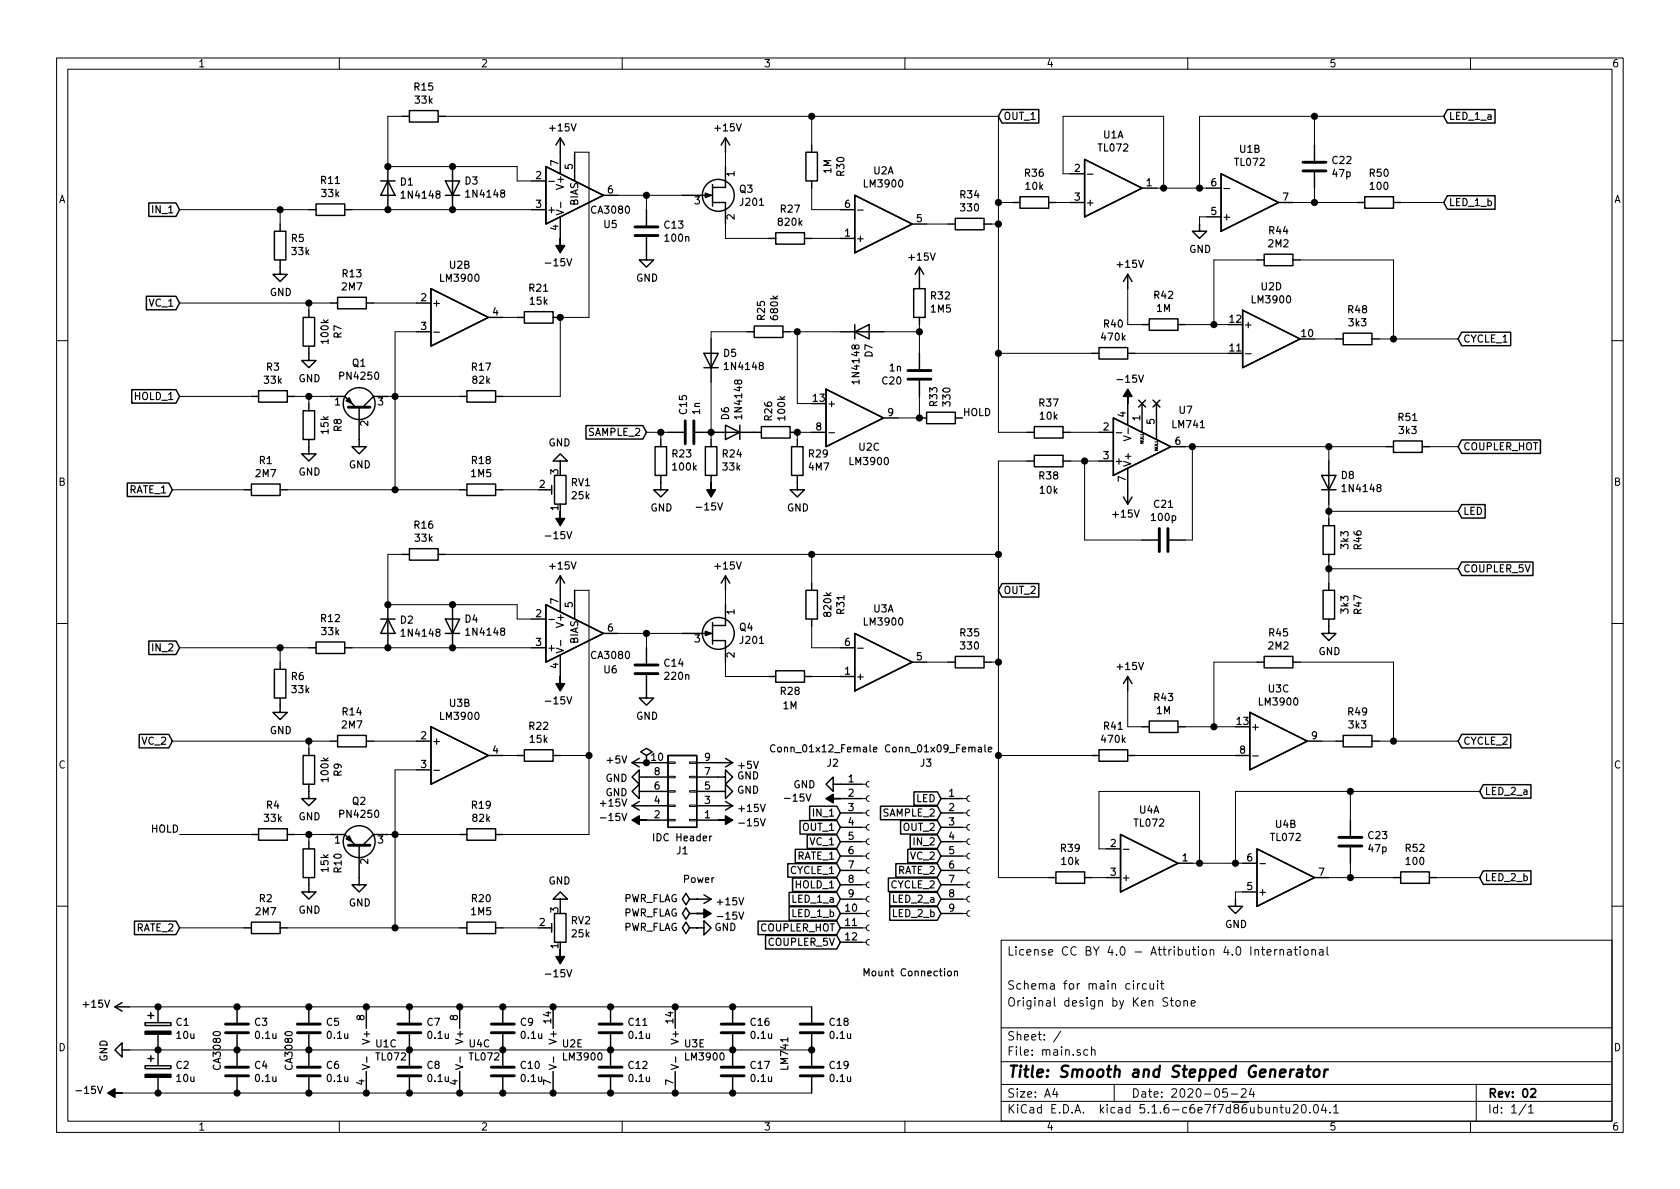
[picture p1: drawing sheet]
<svg xmlns="http://www.w3.org/2000/svg" width="297mm" height="210mm" viewBox="0 0 297 210" stroke-linecap="round" stroke-linejoin="round" font-family="sans-serif">
<g fill="none" stroke="#000" stroke-width=".18">
<path d="M10 10.3h277v189.9h-277zM12 12.2h273v186.1h-273zM60 10.3v1.9M110 10.3v1.9M160 10.3v1.9M210 10.3v1.9M260 10.3v1.9M31.7 37.1h22.9M49.5 37.1v2.5M62.2 37.1h31.8M71.1 20.6h-2.5v8.9h22.8v2.5h2.6M78.7 20.6h97.8v55.8h5.1"/>
<path d="M101.6 26.9h2.5v29.2h-5v14h-10.2M109.2 34.5h11.4M114.3 34.5v2.6M128.3 26.9v2.6M128.3 39.6v2.6h7.6M143.5 33.3v3.8h5.1M143.5 20.6v5M163.8 39.6h3.8M175.3 39.6h1.2M176.5 35.8h2.6M186.7 35.8h2.5M189.2 30.7h-1.2v-10.1h17.7v12.7"/>
<path d="M204.5 33.3h8.9M213.4 38.3h-1.3v1.3M228.6 35.8h11.4M232.4 20.6v5M232.4 33.3v2.5M247.6 35.8h7.7M255.3 20.6h-43.2v12.7M31.7 53.6h26.7M54.6 53.6v1.3M66 53.6h7.7M73.7 58.7h-3.9v27.9M88.9 56.1h2.5"/>
<path d="M132.1 58.7h-6.4v1.2M139.7 58.7h8.9M141 58.7v12.7h2.5M143.5 42.2h5.1M156.2 58.7h6.4M162.6 57.4v5.1M199.4 51v6.4h2.5M209.5 57.4h7.7M222.2 46h-7.6v11.4M229.9 46h16.5v13.9M232.4 59.9h3.8M243.8 59.9h14"/>
<path d="M10 60.2h2M31.7 70.1h12.7M52.1 70.1h6.3M54.6 70.1v1.3M68.6 70.1h12.7M114.3 76.4h3.8M116.8 76.4v1.3M125.7 67.6v10.1M143.5 76.4h-2.5v1.3M162.6 70.1v3.8h-3.9M176.5 62.5h16.5M189.2 76.4h5.1"/>
<path d="M200.7 62.5h16.5M209.5 79h35.6M210.8 79v16.5h-1.3M234.9 79v2.5M252.7 79h5.1M285 60.2h2M30.5 86.6h12.7M50.8 86.6h30.5M71.1 98h-2.5v8.9h22.8v2.6h2.6M78.7 98h97.8M88.9 86.6h6.3M143.5 98v5.1"/>
<path d="M181.6 81.5h-5.1v73.7h8.9M189.2 81.5h5.1M191.8 81.5v14h10.1M234.9 90.4h22.9M234.9 89.1v2.6M234.9 99.3v3.8M10 110.3h2M31.7 114.5h22.9M49.5 114.5v2.6M62.2 114.5h31.8M101.6 104.4h2.5v43.2h-15.2M109.2 112h11.4"/>
<path d="M114.3 112v2.5M128.3 104.4v2.5M128.3 117.1v2.5h7.6M143.5 110.7v3.8h5.1M143.5 119.6h5.1M163.8 117.1h3.8M175.3 117.1h1.2M222.2 117.1h-7.6v11.4M229.9 117.1h16.5v14M234.9 100.6h22.9M285 110.3h2M30.5 131.1h27.9"/>
<path d="M54.6 131.1v1.2M66 131.1h7.7M73.7 136.1h-3.9v28M88.9 133.6h2.5M99.1 133.6h5M118.1 134.7h1.3v.3h-1.3zM118.1 137.3h1.3v.2h-1.3zM118.1 139.8h1.3v.3h-1.3zM121.9 134.7h1.3v.3h-1.3zM121.9 137.3h1.3v.2h-1.3zM121.9 139.8h1.3v.3h-1.3zM152.4 138.7h.8"/>
<path d="M153.7 138.2l-.3 .1-.2 .3 .1 .4 .4 .2M176.5 133.6h16.5M199.4 122.2v6.3h2.5M200.7 133.6h17.7M209.5 128.5h8.9M233.7 131.1h2.5M238.8 139.9v5.1M243.8 131.1h14M261.6 139.9h-43.2v12.7M31.7 147.6h12.7M52.1 147.6h6.3M54.6 147.6v1.2"/>
<path d="M68.6 147.6h12.7M118.1 142.4h1.3v.2h-1.3zM118.1 144.9h1.3v.3h-1.3zM121.9 142.4h1.3v.2h-1.3zM121.9 144.9h1.3v.3h-1.3zM152.4 159h.8M152.4 156.5h.8M152.4 153.9h.8M152.4 151.4h.8M152.4 148.8h.8M152.4 146.3h.8M152.4 143.8h.8"/>
<path d="M152.4 141.2h.8M153.7 158.5l-.3 .1-.2 .3 .1 .4 .4 .2M153.7 156l-.3 .1-.2 .3 .1 .4 .4 .2M153.7 153.4l-.3 .1-.2 .3 .1 .4 .4 .2M153.7 150.9l-.3 .1-.2 .3 .1 .4 .4 .2M153.7 148.3l-.3 .1-.2 .4 .1 .3 .4 .2M153.7 145.8l-.3 .1-.2 .3 .1 .4 .4 .2M153.7 143.3l-.3 .1-.2 .3 .1 .4 .4 .2M153.7 140.7l-.3 .1-.2 .3 .1 .4 .4 .2M170.2 159h.7M170.2 156.5h.7M170.2 153.9h.7"/>
<path d="M170.2 151.4h.7M170.2 148.8h.7M170.2 146.3h.7M170.2 143.8h.7M170.2 141.2h.7M171.4 158.5l-.3 .1-.2 .3 .1 .4 .4 .2M171.4 156l-.3 .1-.2 .3 .1 .4 .4 .2M171.4 153.4l-.3 .1-.2 .3 .1 .4 .4 .2M171.4 150.9l-.3 .1-.2 .3 .1 .4 .4 .2M171.4 148.3l-.3 .1-.2 .4 .1 .3 .4 .2M171.4 145.8l-.3 .1-.2 .3 .1 .4 .4 .2M171.4 143.3l-.3 .1-.2 .3 .1 .4 .4 .2"/>
<path d="M171.4 140.7l-.3 .1-.2 .3 .1 .4 .4 .2M193 155.2h2.6M195.6 150.1h-1.3v-10.2h17.8v12.7M210.8 152.6h8.9M219.7 157.7h-1.3v1.3M234.9 155.2h11.5M238.8 152.6v2.6M254 155.2h7.6M10 160.2h2M22.9 178h120.6M31.7 164.1h11.5M50.8 164.1h30.5"/>
<path d="M88.9 164.1h6.3M152.4 161.5h.8M152.4 166.6h.8M152.4 164.1h.8M153.7 166.1l-.3 .1-.2 .3 .1 .4 .4 .2M153.7 163.6l-.3 .1-.2 .3 .1 .4 .4 .2M153.7 161l-.3 .1-.2 .4 .1 .3 .4 .2M170.2 161.5h.7M171.4 161l-.3 .1-.2 .4 .1 .3 .4 .2M177 166.3h108v32h-108zM201.1 173.9v1M201.5 173.9l-.4 .3"/>
<path d="M202.7 174l-.4-.1-.3 .3 .1 .6h.6M203.3 173.9v.8a.37 .37 0 0 0 .7 .1M204 173.9v1M204.7 173.4v.2M204.7 173.9v1M205.2 173.9h.6M205.4 173.4v1.3l.4 .2M206.5 176.5l-.6-.1-.3 .3 .1 .3 .7 .4v.4l-.2 .1-.6-.1M206.9 176.9h.6M207.1 176.4v1.3l.4 .2M208 177.1l.2-.2 .4 .2v.7l-.2 .1-.4-.1zM209.3 177.1l.2-.2 .4 .1 .1 .9"/>
<path d="M209.3 176.9v1M210.6 177.4l.7-.1v-.3l-.5-.1-.2 .2 .1 .7h.6M223 167.9h.6M223.2 167.4v1.3l.4 .2M224 168.4l.7-.1v-.3l-.5-.1-.2 .2 .1 .7h.6M225.4 167.9v1M225.8 167.9l-.4 .3M226.3 168l.2-.1 .4 .1v.9M226.3 167.9v1M227.7 168h.5l.1 .9M228.3 168.3h-.5l-.2 .2 .2 .4 .5-.1M228.8 167.9h.6"/>
<path d="M229 167.4v1.3l.4 .2M229.9 167.4v.2M229.9 167.9v1M230.6 168l.2-.1 .4 .1v.8l-.2 .1-.4-.1zM232 168l.2-.1 .3 .1 .1 .9M232 167.9v1M233.3 168h.6v.9M233.9 168.3h-.4l-.3 .2 .3 .4 .4-.1M234.6 167.4v1.3l.3 .2M285 160.2h2M21.6 193.3h121.9M22.9 185.7h120.6"/>
<path d="M60 198.3v1.9M110 198.3v1.9M160 198.3v1.9M177 194.8h108M177 191.8h108M177 187.8h108M177 181.8h108M186.5 192.5l-.4 1h1M186.8 193v1M187.6 182.3l-1.3 2M192.3 185.7l-.4-.1-.3 .3 .1 .6 .2 .1 .4-.1M193 185.7l.2-.1 .3 .1 .1 .9"/>
<path d="M193 185.1v1.5M197 191.8v3M210 198.3v1.9M217 192.5h-.7l-.1 .7 .2-.1 .5 .1 .1 .2v.5l-.2 .1-.6-.1M217.7 193.5h1.1M219.5 192.7l.2-.2h.3l.3 .2v.3v.2l-.9 .8h.9M221.3 192.5l-.4 1h.9M221.6 193v1M225.2 196l.2-.2 .3 .1 .1 .9M226.3 195.8h.6M226.5 195.3v1.3l.4 .2M227.4 195.8l.1 .9 .3 .1 .2-.1"/>
<path d="M228 195.8v1M228.7 195.5l.2-.2h.3l.3 .5-.9 1h.9M230.2 195.5l.4-.2a.94 .94 0 0 1 0 1.5l-.5-.3v-.6zM231.6 196.7v.1M232.4 195.4l.2-.1a.8 .8 0 0 1 .5 .8 .8 .8 0 0 1-.5 .7 1 1 0 0 1-.2-1.4zM234 195.2l-.3 1.1h.9M234.4 195.8v1M235.2 196.7v.1M235.8 195.8l.4-.5v1.5M235.8 196.8h.9M260 198.3v1.9M261 191.8v6.5"/>
<path d="M269.8 195.2l-1.2 2M270.3 195.8l.4-.5v1.5M270.3 196.8h.8"/>
</g>
<path d="M270.7 192.7l.2-.2h.3l.3 .5-.9 1h.9" fill="none" stroke="#000" stroke-width=".3"/>
<path d="M229.4 189.2h.8l-.1 1.2M230.3 189.6l-.7 .1a.4 .4 0 0 0-.4 .3 .4 .4 0 0 0 .3 .4l.7-.1M231 189.1h.7M231.4 188.4l-.3 1.8 .1 .1 .4 .1M232.4 189.3a.53 .53 0 0 1 .5-.2 .53 .53 0 0 1 .4 .4l-.1 .6a.54 .54 0 0 1-.5 .4 .54 .54 0 0 1-.5-.4zM234.2 189.1l-.1 1.3M234.8 189.1a.54 .54 0 0 0-.6 .4" fill="none" stroke="#000" stroke-width=".41"/>
<g fill="none" stroke="#000" stroke-width=".25">
<path d="M72.4 19.6h5.1v2h-5.1zM177.2 19.4h6.5v2.4h-6.5l-.7-1.2zM255.9 19.4h8.4v2.4h-8.4l-.6-1.2zM26.3 35.9h4.8l.6 1.2-.6 1.2h-4.8zM49.5 39.6v1.3M54.6 37.1h1.3M55.9 36.1h5.1v2h-5.1zM61 37.1h1.2M67.3 32h2.5M68.6 32l1.2 2.5h-2.5zM68.6 29.5v7.6M71.1 20.6h1.3"/>
<path d="M77.5 20.6h1.2M78.7 32h2.6l-1.3 2.5zM78.7 34.5h2.6M80 29.5v7.6M94 37.1h2.5M94 32h2.5M96.5 29.5l10.2 5-10.2 5.1zM99.1 24.4v6.3M99.1 38.3v3.9M99.1 24.4l-.8 1.2M99.1 24.4l.7 1.2M101.6 26.9v5.1"/>
<path d="M106.7 34.5h2.5M114.3 37.1v2.8M120.6 34.5h5.4M126 32.6v3.8M126 35.8h2.3v3.8M128.3 29.5v3.6h-2.3M128.3 24.4v2.5M128.3 24.4l-.8 1.2M128.3 24.4l.7 1.2M142.5 26.9h2v5.1h-2zM143.5 25.6v1.3M143.5 32v1.3"/>
<path d="M148.6 37.1h2.5M151.1 34.5l10.2 5.1-10.2 5.1zM161.3 39.6h2.5M167.6 39.6h1.3M168.9 38.6h5.1v2h-5.1zM174 39.6h1.3M179.1 35.8h1.2M180.3 34.8h5.1v2h-5.1zM185.4 35.8h1.3M189.2 35.8h2.6M189.2 30.7h2.6M191.8 28.2l10.1 5.1-10.1 5z"/>
<path d="M201.9 33.3h2.6M212.1 39.6v1.3h1.3l-1.3 1.3-1.3-1.3h1.3M213.4 38.3h2.5M213.4 33.3h2.5M215.9 30.7l10.2 5.1-10.2 5.1zM226.1 35.8h2.5M232.4 25.6v2.8M232.4 30.5v2.8M240 35.8h1.3M241.3 34.8h5.1v2h-5.1zM246.4 35.8h1.2M255.9 34.6h8.4v2.4h-8.4l-.6-1.2z"/>
<path d="M25.9 52.4h5.2l.6 1.2-.6 1.2h-5.2zM48.5 40.9h2v5.1h-2zM49.5 46v2.5h1.3l-1.3 1.3-1.2-1.3h1.2M53.6 56.1h2v5.1h-2zM54.6 54.9v1.2M58.4 53.6h1.3M59.7 52.6h5.1v2h-5.1zM64.8 53.6h1.2M73.7 58.7h2.5M73.7 53.6h2.5M76.2 51l10.2 5.1-10.2 5.1zM86.4 56.1h2.5"/>
<path d="M91.4 56.1h1.3M92.7 55.1h5.1v2h-5.1zM97.8 56.1h1.3M114.3 41.9v4.1h1.3l-1.3 1.2-1.3-1.2h1.3M125.7 59.9v7.7M132.1 58.7h1.2M133.3 57.7h5.1v2h-5.1zM135.9 42.2h1.3M137.2 41.1h5v2.1h-5zM138.4 58.7h1.3M142.2 42.2h1.3M148.6 58.7h7.6"/>
<path d="M148.6 42.2h2.5M151.1 58.7l2.6-1.3v2.5zM151.1 57.4v2.5M161.5 51h2.1v5.1h-2.1zM162.6 47.2l-.8 1.3M162.6 47.2v3.8M162.6 56.1v1.3M162.6 47.2l.7 1.3M199.4 48.5v2.5M199.4 48.5l-.8 1.3M199.4 48.5l.8 1.3M201.9 57.4h1.3"/>
<path d="M203.2 56.4h5.1v2h-5.1zM208.3 57.4h1.2M219.7 54.9l10.2 5-10.2 5.1zM222.2 46h1.3M223.5 45h5.1v2h-5.1zM228.6 46h1.3M236.2 59.9h1.3M237.5 58.9h5.1v2.1h-5.1zM242.6 59.9h1.2M258.4 58.7h8.7v2.4h-8.7l-.6-1.2zM23.3 68.9h7.8l.6 1.2-.6 1.2h-7.8zM44.4 70.1h1.3"/>
<path d="M45.7 69.1h5.1v2h-5.1zM50.8 70.1h1.3M53.6 72.6h2v5.1h-2zM54.6 77.7v2.6h1.3l-1.3 1.2-1.3-1.2h1.3M54.6 61.2v2.5h1.3l-1.3 1.3-1.3-1.3h1.3M54.6 71.4v1.2M58.4 70.1h2.6l1.9 1.9M63.5 72v7h1.3l-1.3 1.3-1.3-1.3h1.3M68.6 70.1h-2.6l-1.9 1.9M81.3 70.1h1.2M82.5 69.1h5.1v2h-5.1zM87.6 70.1h1.3"/>
<path d="M103.6 75.3h10.1l.6 1.1-.6 1.2h-10.1zM115.8 79h2.1v5.1h-2.1zM116.8 77.7v1.3M118.1 76.4h2.8M122.9 76.4h11.7M124.5 62.5h2.5l-1.3 2.5zM124.5 65h2.5M124.7 79h2v5.1h-2zM125.7 77.7v1.3M128.3 75.2l2.5 1.2-2.5 1.3zM130.8 75.2v2.5M134.6 75.4h5.1v2.1h-5.1z"/>
<path d="M139.7 76.4h1.3M140 79h2v5.1h-2zM141 77.7v1.3M143.5 76.4h2.5M146 68.8l10.2 5.1-10.2 5.1zM156.2 73.9h2.5M162.6 62.5v2.8M162.6 67.3v2.8M162.6 73.9h1.2M163.8 72.9h5.1v2h-5.1zM168.9 73.9h1.3M181.6 76.4h1.3"/>
<path d="M182.9 75.4h5.1v2.1h-5.1zM188 76.4h1.2M193 62.5h1.3M194.3 61.5h5.1v2h-5.1zM194.3 76.4h2.5M196.8 73.9l10.2 5.1-10.2 5.1zM199.4 62.5h1.3M199.4 71.4v3.8M201.3 70.8l1.2 1.2M201.9 71.4v5M202.5 70.8l-1.2 1.2M203.9 70.8l1.2 1.2"/>
<path d="M204.5 71.4v6.3M205.1 70.8l-1.2 1.2M207 79h2.5M245.1 79h1.3M246.4 78h5.1v2h-5.1zM251.5 79h1.2M258.4 77.8h14v2.4h-14l-.6-1.2zM22.5 85.4h7.3l.7 1.2-.7 1.2h-7.3zM43.2 86.6h1.2M44.4 85.6h5.1v2h-5.1zM49.5 86.6h1.3M71.1 98h1.3"/>
<path d="M72.4 97h5.1v2.1h-5.1zM77.5 98h1.2M81.3 86.6h1.2M82.5 85.6h5.1v2h-5.1zM87.6 86.6h1.3M96.5 86.6h1M97.5 85.8v1.6M98 84.1h2.1v5h-2.1zM99.1 81.5h1.2l-1.2-1.2-1.3 1.2h1.3v1.3M116.8 84.1v2.5h1.3l-1.3 1.3-1.2-1.3h1.2M125.7 84.1v1.2M141 84.1v2.5h1.2l-1.2 1.3-1.3-1.3h1.3"/>
<path d="M181.6 81.5h1.3M182.9 80.5h5.1v2h-5.1zM188 81.5h1.2M194.3 81.5h2.5M198.6 87.9l.8 1.2M199.4 82.8v6.3M200.2 87.9l-.8 1.2M201.9 95.5h2.8M206.8 95.5h2.7M233.7 84.1h2.5l-1.3 2.5zM233.7 86.6h2.5M233.9 93h2.1v5h-2.1z"/>
<path d="M234.9 81.5v7.6M234.9 91.7v1.3M234.9 98v1.3M258.4 89.2h4.2v2.4h-4.2l-.6-1.2zM258.4 99.4h12.6v2.4h-12.6l-.6-1.2zM26.3 113.4h4.8l.6 1.1-.6 1.2h-4.8zM48.5 118.4h2v5h-2zM49.5 117.1v1.3M54.6 114.5h1.3M55.9 113.5h5.1v2.1h-5.1zM61 114.5h1.2M67.3 109.5h2.5"/>
<path d="M68.6 109.5l1.2 2.5h-2.5zM68.6 106.9v7.6M78.7 109.5h2.6l-1.3 2.5zM78.7 112h2.6M80 106.9v7.6M94 109.5h2.5M94 114.5h2.5M96.5 106.9l10.2 5.1-10.2 5.1zM99.1 101.8l-.8 1.3M99.1 101.8v6.4M99.1 115.8v3.8M99.1 101.8l.7 1.3"/>
<path d="M101.6 104.4v5.1M106.7 112h2.5M114.3 119.4v4h1.3l-1.3 1.3-1.3-1.3h1.3M114.3 114.5v2.8M120.6 112h5.4M126 110.1v3.8M126 113.3h2.3v3.8M128.3 106.9v3.7h-2.3M128.3 101.8l-.8 1.3M128.3 101.8v2.6M128.3 101.8l.7 1.3M135.9 119.6h1.3"/>
<path d="M137.2 118.6h5v2h-5zM142.2 119.6h1.3M142.5 104.4h2v5.1h-2zM143.5 103.1v1.3M143.5 109.5v1.2M148.6 119.6h2.5M148.6 114.5h2.5M151.1 112l10.2 5.1-10.2 5.1zM161.3 117.1h2.5M167.6 117.1h1.3M168.9 116.1h5.1v2h-5.1zM174 117.1h1.3"/>
<path d="M177.2 103.2h6.5v2.4h-6.5l-.7-1.2zM199.4 119.6v2.6M199.4 119.6l-.8 1.3M199.4 119.6l.8 1.3M222.2 117.1h1.3M223.5 116.1h5.1v2h-5.1zM228.6 117.1h1.3M233.9 104.4h2.1v5.1h-2.1zM234.9 109.5v2.5h1.3l-1.3 1.3-1.2-1.3h1.2M234.9 103.1v1.3M24.6 129.9h5.2l.7 1.2-.7 1.2h-5.2zM49.5 123.4v2.6h1.3l-1.3 1.2-1.2-1.2h1.2"/>
<path d="M53.6 133.6h2v5.1h-2zM54.6 138.7v2.5h1.3l-1.3 1.3-1.3-1.3h1.3M54.6 132.3v1.3M58.4 131.1h1.3M59.7 130h5.1v2.1h-5.1zM64.8 131.1h1.2M73.7 131.1h2.5M73.7 136.1h2.5M76.2 128.5l10.2 5.1-10.2 5.1zM86.4 133.6h2.5M91.4 133.6h1.3M92.7 132.6h5.1v2h-5.1z"/>
<path d="M97.8 133.6h1.3M111.8 134.9h6.3M111.8 134.9l1.2 .7M113 139.9v-1.2l-1.2 1.2 1.2 1.3v-1.3h5.1M113 137.4v-1.3l-1.2 1.3 1.2 1.3v-1.3h5.1M113 134.1l-1.2 .8M114.3 133.6l1-.6-1-.7-1 .7 1 .6v1.3M114.3 134.9h.1M118.1 133.6h5.1v12.7h-5.1zM123.2 139.9h5.1v-1.2l1.2 1.2-1.2 1.3v-1.3M123.2 137.4h5.1v-1.3l1.2 1.3-1.2 1.3v-1.3M123.2 134.9h6.3"/>
<path d="M128.3 134.1l1.2 .8M129.5 134.9l-1.2 .7M147.3 138.7v-1.3l-1.3 1.3 1.3 1.2v-1.2h5.1M193 133.6h1.3M194.3 132.6h5.1v2h-5.1zM199.4 133.6h1.3M201.9 128.5h1.3M203.2 127.5h5.1v2h-5.1zM208.3 128.5h1.2M218.4 133.6h2.6M221 126l10.1 5.1-10.1 5zM231.1 131.1h2.6"/>
<path d="M236.2 131.1h1.3M237.5 130h5.1v2.1h-5.1zM242.6 131.1h1.2M258.4 129.9h8.7v2.4h-8.7l-.6-1.2zM262.3 138.8h8.4v2.3h-8.4l-.7-1.2zM44.4 147.6h1.3M45.7 146.6h5.1v2h-5.1zM50.8 147.6h1.3M53.6 150.1h2v5.1h-2zM54.6 155.2v2.5h1.3l-1.3 1.3-1.3-1.3h1.3M54.6 148.8v1.3M58.4 147.6h2.6l1.9 1.9"/>
<path d="M63.5 149.5v7h1.3l-1.3 1.2-1.3-1.2h1.3M68.6 147.6h-2.6l-1.9 1.9M81.3 147.6h1.2M82.5 146.6h5.1v2h-5.1zM87.6 147.6h1.3M99.1 159h1.2l-1.2-1.3-1.3 1.3h1.3v1.3M111.8 142.5h6.3M111.8 142.5l1.2 .8M113 141.7l-1.2 .8M114.3 145h3.8M121.9 159l-.6-1-.7 1 .7 1 .6-1h1.3M123.2 159h.1"/>
<path d="M123.2 159h2.5M123.2 145h3.8M123.2 142.5h6.3M124.5 158.2l1.2 .8M125.7 159l-1.2 .8M128.3 141.7l1.2 .8M129.5 142.5l-1.2 .8M139.3 152.7h8.7l.6 1.2-.6 1.2h-8.7zM139.5 157.8h8.5l.6 1.2-.6 1.2h-8.5zM140.1 155.3h7.9l.6 1.2-.6 1.2h-7.9zM140.6 150.2h7.4l.6 1.2-.6 1.2h-7.4zM141.5 145.1h6.5l.6 1.2-.6 1.2h-6.5z"/>
<path d="M142.7 147.6h5.3l.6 1.2-.6 1.2h-5.3zM143.2 142.6h4.8l.6 1.2-.6 1.2h-4.8zM148.6 159h3.8M148.6 141.2h3.8M148.6 143.8h3.8M148.6 146.3h3.8M148.6 148.8h3.8M148.6 151.4h3.8M148.6 153.9h3.8M148.6 156.5h3.8M155.7 142.6h10l.7 1.2-.7 1.2h-10zM157.1 155.3h8.6l.7 1.2-.7 1.2h-8.6z"/>
<path d="M157.3 157.8h8.4l.7 1.2-.7 1.2h-8.4zM158.4 152.7h7.3l.7 1.2-.7 1.2h-7.3zM159.2 145.1h6.5l.7 1.2-.7 1.2h-6.5zM160.5 150.2h5.2l.7 1.2-.7 1.2h-5.2zM160.9 147.6h4.8l.7 1.2-.7 1.2h-4.8zM161.6 140h4.1l.7 1.2-.7 1.2h-4.1zM166.4 159h3.8M166.4 141.2h3.8M166.4 143.8h3.8M166.4 146.3h3.8M166.4 148.8h3.8M166.4 151.4h3.8"/>
<path d="M166.4 153.9h3.8M166.4 156.5h3.8M185.4 155.2h1.3M186.7 154.2h5.1v2h-5.1zM191.8 155.2h1.2M195.6 155.2h2.5M195.6 150.1h2.5M198.1 147.6l10.2 5-10.2 5.1zM208.3 152.6h2.5M218.4 159v1.3h1.3l-1.3 1.2-1.2-1.2h1.2M219.7 157.7h2.5M219.7 152.6h2.5"/>
<path d="M222.2 150.1l10.2 5.1-10.2 5.1zM232.4 155.2h2.5M238.8 145v2.8M238.8 149.9v2.7M246.4 155.2h1.2M247.6 154.2h5.1v2h-5.1zM252.7 155.2h1.3M262.3 154h8.4v2.4h-8.4l-.7-1.2zM20.3 178l1.3 .8M20.3 178h2.6M21.6 177.3l-1.3 .7M23.8 162.9h7.3l.6 1.2-.6 1.2h-7.3z"/>
<path d="M26.2 179.6h1M26.7 179.1v1M27.9 178v2.8M41.9 178v2.8M43.2 164.1h1.2M44.4 163.1h5.1v2h-5.1zM49.5 164.1h1.3M54.6 178v2.8M64.8 178v3.9M72.4 178v2.8M81.3 178v3.9M81.3 164.1h1.2"/>
<path d="M82.5 163.1h5.1v2h-5.1zM87.6 164.1h1.3M88.9 178v2.8M96.5 164.1h1M97.5 163.3v1.5M97.8 178v3.9M98 161.5h2.1v5.1h-2.1zM107.9 178v2.8M119.4 178v3.9M121.9 161.5l-.6-1-.7 1 .7 1.1 .6-1.1h1.3M121.9 164.1l-.6-1-.7 1 .7 1 .6-1h1.3M123.2 164.1h1.3v-1.3l1.2 1.3-1.2 1.2v-1.2"/>
<path d="M123.2 161.5h.1M123.2 164.1h.1M129.5 178v2.8M134 162.9h14l.6 1.2-.6 1.2h-14zM135.4 165.4h12.6l.6 1.2-.6 1.2h-12.6zM139.5 160.3h8.5l.6 1.2-.6 1.2h-8.5zM143.5 178v2.8M148.6 164.1h3.8M148.6 161.5h3.8M148.6 166.6h3.8M157.3 160.3h8.4l.7 1.2-.7 1.2h-8.4zM166.4 161.5h3.8"/>
<path d="M21.6 185.7v-1.3l-1.3 1.3 1.3 1.2v-1.2h1.3M25.7 180.8h4.5v.6h-4.5zM25.7 188.5h4.5v.5h-4.5zM26.2 187.2h1M26.7 186.7v1M27.9 182.9v5.6M27.9 190.5v2.8M41.9 182.9v5.6M41.9 190.5v2.8M54.6 182.9v5.6M54.6 190.5v2.8M64.8 189.5v3.8"/>
<path d="M72.4 182.9v5.6M72.4 190.5v2.8M81.3 189.5v3.8M88.9 182.9v5.6M88.9 190.5v2.8M97.8 189.5v3.8M107.9 182.9v5.6M107.9 190.5v2.8M119.4 189.5v3.8M129.5 182.9v5.6M129.5 190.5v2.8M143.5 182.9v5.6"/>
<path d="M143.5 190.5v2.8"/>
<circle cx="127" cy="34.5" r="2.82"/>
<circle cx="63.5" cy="71.4" r="2.82"/>
<circle cx="127" cy="112" r="2.82"/>
<circle cx="63.5" cy="148.8" r="2.82"/>
</g>
<g fill="none" stroke="#000" stroke-width=".51">
<path d="M230.4 30.2h4M230.4 28.7h4M112.3 41.7h4M112.3 40.1h4M61.6 72h3.8M121.2 74.4v4.1M122.7 74.4v4.1M160.5 65.5h4.1M160.5 67.1h4.1M205 93.5v4M206.5 93.5v4M112.3 119.1h4"/>
<path d="M112.3 117.6h4M61.6 149.5h3.8M236.7 149.6h4.1M236.7 148.1h4.1M39.9 182.6h4M39.9 181.1h4M39.9 190.2h4M39.9 188.7h4M52.6 182.6h4M52.6 181.1h4M52.6 190.2h4M52.6 188.7h4"/>
<path d="M70.4 182.6h4M70.4 181.1h4M70.4 190.2h4M70.4 188.7h4M86.9 182.6h4M86.9 181.1h4M86.9 190.2h4M86.9 188.7h4M105.9 182.6h4.1M105.9 181.1h4.1M105.9 190.2h4.1M105.9 188.7h4.1"/>
<path d="M127.5 182.6h4.1M127.5 181.1h4.1M127.5 190.2h4.1M127.5 188.7h4.1M141.5 182.6h4M141.5 181.1h4M141.5 190.2h4M141.5 188.7h4"/>
</g>
<g fill="none" stroke="#000" stroke-width=".2">
<path d="M97 32.1h1M98.3 37.1l1.3 .5-1.3 .4M99.1 35.8v.9M151.6 37.2h1M192.3 30.8h1M216.4 33.3h1M76.7 58.7h1M146.6 76.5h.9M197.4 76.5h.9M198.7 77.1l1.2 .4-1.2 .4M199.5 75.7v1M220.2 62.6h1"/>
<path d="M97 109.5h1M98.3 114.6l1.3 .4-1.3 .5M99.1 113.2v1M151.6 114.6h1M76.7 136.2h1M137 131.8a.6 .6 0 0 0-.8 .4 .6 .6 0 0 0 .6 .8l.2-.2M154.4 132.5l.6-.1v-.2l-.4-.1-.2 .2 .1 .6h.5M157.3 131.8a.6 .6 0 0 0-.8 .4 .6 .6 0 0 0 .6 .8l.2-.2M174.8 132.5l.6-.1-.1-.2-.4-.1-.1 .2v.6h.5M221.5 133.7h1M125.8 147.8l-.3 .3M198.6 150.2h1"/>
<path d="M222.8 152.7h.9M167.7 171.8l.3-.1 .2 .3-.1 .5-.3 .1-.3-.3zM168.8 171.9l.1-.2 .3 .1 .1 .8M168.8 171.7v.9M37.8 182.5a.68 .68 0 0 1 1.2 .3 .73 .73 0 0 1-1.3-.1zM50.5 182.5a.68 .68 0 0 1 1.2 .3 .73 .73 0 0 1-1.3-.1zM64.1 188.3l1.2 .4-1.2 .4M64.8 186.9v1M80.6 188.3l1.2 .4-1.2 .4M81.4 186.9v1M97.1 188.3l1.2 .4-1.2 .4M97.9 186.9v1"/>
<path d="M118.7 188.3l1.2 .4-1.2 .4M119.5 186.9v1M139.3 183.5v.7"/>
</g>
<g fill="#000" stroke="#000" stroke-width=".25">
<path d="M124.7 34.2l1 .3-1 .4zM99.1 42.2v1.2h.7l-.7 1.3-.8-1.3h.8zM61.2 70.9l.5-.5 .5 1zM199.4 68.8l.8 1.3h-.8v1.3v-1.3h-.8zM99.1 90.4v1.3h.7l-.7 1.3-.8-1.3h.8zM125.7 85.3v1.3h.8l-.8 1.3-.7-1.3h.7zM99.1 119.6v1.3h.7l-.7 1.3-.8-1.3h.8zM124.7 111.6l1 .4-1 .4zM61.2 148.3l.5-.5 .5 1zM111.8 145l1.2-.7v.7h1.3h-1.3v.8zM127 145h1.3v-.7l1.2 .7-1.2 .8v-.8zM146 141.2l1.3-.7v.7h1.3h-1.3v.8z"/>
<path d="M99.1 167.9v1.3h.7l-.7 1.2-.8-1.2h.8zM123.2 161.5h1.3v-.7l1.2 .7-1.2 .8v-.8zM19 193.3l1.3-.8v.8h1.3h-1.3v.8zM25.7 182.4h4.5v.5h-4.5zM25.7 190h4.5v.5h-4.5z"/>
<circle cx="49.5" cy="37.1" r=".51"/>
<circle cx="68.6" cy="29.5" r=".51"/>
<circle cx="68.6" cy="37.1" r=".51"/>
<circle cx="80" cy="37.1" r=".51"/>
<circle cx="80" cy="29.5" r=".51"/>
<circle cx="114.3" cy="34.5" r=".51"/>
<circle cx="143.5" cy="20.6" r=".51"/>
<circle cx="176.5" cy="35.8" r=".51"/>
<circle cx="176.5" cy="39.6" r=".51"/>
<circle cx="205.7" cy="33.3" r=".51"/>
<circle cx="212.1" cy="33.3" r=".51"/>
<circle cx="232.4" cy="20.6" r=".51"/>
<circle cx="232.4" cy="35.8" r=".51"/>
<circle cx="54.6" cy="53.6" r=".51"/>
<circle cx="99.1" cy="56.1" r=".51"/>
<circle cx="141" cy="58.7" r=".51"/>
<circle cx="162.6" cy="58.7" r=".51"/>
<circle cx="214.6" cy="57.4" r=".51"/>
<circle cx="246.4" cy="59.9" r=".51"/>
<circle cx="54.6" cy="70.1" r=".51"/>
<circle cx="69.9" cy="70.1" r=".51"/>
<circle cx="116.8" cy="76.4" r=".51"/>
<circle cx="125.7" cy="76.4" r=".51"/>
<circle cx="141" cy="76.4" r=".51"/>
<circle cx="162.6" cy="73.9" r=".51"/>
<circle cx="176.5" cy="62.5" r=".51"/>
<circle cx="210.8" cy="79" r=".51"/>
<circle cx="235" cy="79" r=".51"/>
<circle cx="69.9" cy="86.6" r=".51"/>
<circle cx="143.5" cy="98" r=".51"/>
<circle cx="176.5" cy="98" r=".51"/>
<circle cx="191.8" cy="81.5" r=".51"/>
<circle cx="235" cy="90.4" r=".51"/>
<circle cx="49.5" cy="114.5" r=".51"/>
<circle cx="68.6" cy="114.5" r=".51"/>
<circle cx="68.6" cy="106.9" r=".51"/>
<circle cx="80" cy="114.5" r=".51"/>
<circle cx="80" cy="106.9" r=".51"/>
<circle cx="114.3" cy="112" r=".51"/>
<circle cx="176.5" cy="117.1" r=".51"/>
<circle cx="235" cy="100.6" r=".51"/>
<circle cx="54.6" cy="131.1" r=".51"/>
<circle cx="104.1" cy="133.6" r=".51"/>
<circle cx="114.3" cy="134.9" r=".51"/>
<circle cx="176.5" cy="133.6" r=".51"/>
<circle cx="214.6" cy="128.5" r=".51"/>
<circle cx="238.8" cy="139.9" r=".51"/>
<circle cx="246.4" cy="131.1" r=".51"/>
<circle cx="54.6" cy="147.6" r=".51"/>
<circle cx="69.9" cy="147.6" r=".51"/>
<circle cx="212.1" cy="152.6" r=".51"/>
<circle cx="218.4" cy="152.6" r=".51"/>
<circle cx="238.8" cy="155.2" r=".51"/>
<circle cx="27.9" cy="178" r=".51"/>
<circle cx="41.9" cy="178" r=".51"/>
<circle cx="54.6" cy="178" r=".51"/>
<circle cx="64.8" cy="178" r=".51"/>
<circle cx="69.9" cy="164.1" r=".51"/>
<circle cx="72.4" cy="178" r=".51"/>
<circle cx="81.3" cy="178" r=".51"/>
<circle cx="88.9" cy="178" r=".51"/>
<circle cx="97.8" cy="178" r=".51"/>
<circle cx="108" cy="178" r=".51"/>
<circle cx="119.4" cy="178" r=".51"/>
<circle cx="129.5" cy="178" r=".51"/>
<circle cx="27.9" cy="193.3" r=".51"/>
<circle cx="27.9" cy="185.7" r=".51"/>
<circle cx="41.9" cy="193.3" r=".51"/>
<circle cx="41.9" cy="185.7" r=".51"/>
<circle cx="54.6" cy="193.3" r=".51"/>
<circle cx="54.6" cy="185.7" r=".51"/>
<circle cx="64.8" cy="193.3" r=".51"/>
<circle cx="72.4" cy="193.3" r=".51"/>
<circle cx="72.4" cy="185.7" r=".51"/>
<circle cx="81.3" cy="193.3" r=".51"/>
<circle cx="88.9" cy="193.3" r=".51"/>
<circle cx="88.9" cy="185.7" r=".51"/>
<circle cx="97.8" cy="193.3" r=".51"/>
<circle cx="107.9" cy="193.3" r=".51"/>
<circle cx="107.9" cy="185.7" r=".51"/>
<circle cx="119.4" cy="193.3" r=".51"/>
<circle cx="129.5" cy="193.3" r=".51"/>
<circle cx="129.5" cy="185.7" r=".51"/>
<circle cx="143.5" cy="185.7" r=".51"/>
</g>
<text font-size="2.8" x="178" y="190.5">Title: Smooth and Stepped Generator</text>
<g font-size="2.1">
<text x="178" y="169">License CC BY 4.0 - Attribution 4.0 International</text>
<text x="178" y="178">Original design by Ken Stone</text>
<text x="178" y="175">Schema for main circuit</text>
<text x="178" y="184">Sheet: /</text>
<text x="178" y="186.7">File: main.sch</text>
<text x="178" y="196.9">KiCad E.D.A. kicad 5.1.6-c6e7f7d86ubuntu20.04.1</text>
<text x="178" y="194.1">Size: A4</text>
<text x="200" y="194.1">Date: 2020-05-24</text>
<text x="263" y="194.1">Rev: 02</text>
<text x="263" y="196.9">Id: 1/1</text>
</g>
<g font-size="1.8">
<text x="35" y="11.9">1</text>
<text x="85" y="11.9">2</text>
<text x="135" y="11.9">3</text>
<text x="185" y="11.9">4</text>
<text x="235" y="11.9">5</text>
<text x="285" y="11.9">6</text>
<text x="73.3" y="16">R15</text>
<text x="73.5" y="18.3">33k</text>
<text x="97.4" y="23.2">+15V</text>
<text x="126.6" y="23.2">+15V</text>
<text x="177.4" y="21.2">OUT_1</text>
<text x="256.1" y="21.2">LED_1_a</text>
<text x="98.7" y="29.3" transform="rotate(-90 98.7 29.3)">7</text>
<text x="101.3" y="29.9" transform="rotate(-90 101.3 29.9)">5</text>
<text x="194.3" y="26.8">TL072</text>
<text x="195.1" y="24.5">U1A</text>
<text x="218.4" y="29.3">TL072</text>
<text x="219.2" y="27">U1B</text>
<text x="235.6" y="29">C22</text>
<text x="10.4" y="35.9">A</text>
<text x="56.8" y="32.5">R11</text>
<text x="56.9" y="34.8">33k</text>
<text x="70.8" y="32.8">D1</text>
<text x="71.3" y="35.1">1N4148</text>
<text x="82.2" y="32.6">D3</text>
<text x="82.7" y="34.9">1N4148</text>
<text x="94.8" y="31.7">2</text>
<text x="99.7" y="33.1" transform="rotate(-90 99.7 33.1)">V+</text>
<text x="107.5" y="34.2">6</text>
<text x="129.9" y="31.2" transform="rotate(-90 129.9 31.2)">1</text>
<text x="130.8" y="34.1">Q3</text>
<text x="147" y="30.7" transform="rotate(-90 147 30.7)">1M</text>
<text x="149.3" y="31.1" transform="rotate(-90 149.3 31.1)">R30</text>
<text x="153" y="33.1">LM3900</text>
<text x="154.5" y="30.8">U2A</text>
<text x="169.8" y="35.1">R34</text>
<text x="181.3" y="31.3">R36</text>
<text x="181.4" y="33.6">10k</text>
<text x="190" y="30.4">2</text>
<text x="190" y="35.5">3</text>
<text x="202.7" y="32.9">1</text>
<text x="214.1" y="32.9">6</text>
<text x="226.8" y="35.5">7</text>
<text x="235.7" y="31.3">47p</text>
<text x="242.2" y="31.3">R50</text>
<text x="242.4" y="33.6">100</text>
<text x="285.4" y="35.9">A</text>
<text x="27.2" y="37.7">IN_1</text>
<text x="94.8" y="36.7">3</text>
<text x="96.6" y="37.7">+</text>
<text x="98.7" y="40.7" transform="rotate(-90 98.7 40.7)">4</text>
<text x="102.2" y="36.3" transform="rotate(-90 102.2 36.3)">BIAS</text>
<text x="104.7" y="37.8">CA3080</text>
<text x="106.8" y="40.3">U5</text>
<text x="117.5" y="40.4">C13</text>
<text x="122.8" y="36.1">3</text>
<text x="129.9" y="38.8" transform="rotate(-90 129.9 38.8)">2</text>
<text x="131" y="36.4">J201</text>
<text x="137.7" y="39.9">820k</text>
<text x="138.1" y="37.6">R27</text>
<text x="149.4" y="41.8">1</text>
<text x="149.4" y="36.7">6</text>
<text x="162.1" y="39.3">5</text>
<text x="170" y="37.4">330</text>
<text x="191.9" y="36.4">+</text>
<text x="214.1" y="38">5</text>
<text x="216" y="39">+</text>
<text x="224.4" y="41.4">R44</text>
<text x="256.1" y="36.4">LED_1_b</text>
<text x="51.5" y="42.8">R5</text>
<text x="51.7" y="45.1">33k</text>
<text x="79.5" y="47.5">U2B</text>
<text x="96.8" y="47.1">-15V</text>
<text x="117.7" y="42.7">100n</text>
<text x="151.3" y="42.8">+</text>
<text x="160.9" y="46.1">+15V</text>
<text x="197.7" y="47.4">+15V</text>
<text x="210.3" y="44.7">GND</text>
<text x="224.4" y="43.7">2M2</text>
<text x="47.7" y="52.3">GND</text>
<text x="60.5" y="51.4">2M7</text>
<text x="60.6" y="49">R13</text>
<text x="74.4" y="53.3">2</text>
<text x="78.1" y="49.8">LM3900</text>
<text x="93.6" y="51.6">R21</text>
<text x="93.8" y="53.9">15k</text>
<text x="112.5" y="49.8">GND</text>
<text x="164.6" y="53">R32</text>
<text x="204.1" y="52.9">R42</text>
<text x="221.6" y="53.6">LM3900</text>
<text x="223" y="51.3">U2D</text>
<text x="26.5" y="54.2">VC_1</text>
<text x="60.4" y="59.8" transform="rotate(-90 60.4 59.8)">R7</text>
<text x="74.4" y="58.3">3</text>
<text x="76.3" y="54.2">+</text>
<text x="87.1" y="55.8">4</text>
<text x="135.3" y="56.6" transform="rotate(-90 135.3 56.6)">R25</text>
<text x="137.6" y="56.4" transform="rotate(-90 137.6 56.4)">680k</text>
<text x="164.7" y="55.3">1M5</text>
<text x="195.2" y="57.9">R40</text>
<text x="204.5" y="55.2">1M</text>
<text x="217.5" y="57.1">12</text>
<text x="219.8" y="58">+</text>
<text x="230.2" y="59.6">10</text>
<text x="238.4" y="55.4">R48</text>
<text x="238.6" y="57.7">3k3</text>
<text x="47.1" y="65.6">R3</text>
<text x="58.1" y="60.6" transform="rotate(-90 58.1 60.6)">100k</text>
<text x="62.3" y="64.8">Q1</text>
<text x="83.5" y="65.6">R17</text>
<text x="128" y="63.1">D5</text>
<text x="128.4" y="65.4">1N4148</text>
<text x="154.3" y="63.1" transform="rotate(-90 154.3 63.1)">D7</text>
<text x="157.3" y="65.7">1n</text>
<text x="194.9" y="60.2">470k</text>
<text x="217.5" y="62.1">11</text>
<text x="258.6" y="60.6">CYCLE_1</text>
<text x="23.9" y="70.7">HOLD_1</text>
<text x="46.8" y="67.9">33k</text>
<text x="52.8" y="67.6">GND</text>
<text x="59.2" y="71.7">1</text>
<text x="60.3" y="67.2">PN4250</text>
<text x="66.8" y="71.7">3</text>
<text x="83.6" y="67.9">82k</text>
<text x="143.8" y="71">13</text>
<text x="152" y="67.6" transform="rotate(-90 152 67.6)">1N4148</text>
<text x="156.1" y="68">C20</text>
<text x="165.7" y="71.8" transform="rotate(-90 165.7 71.8)">R33</text>
<text x="168" y="71.7" transform="rotate(-90 168 71.7)">330</text>
<text x="183.8" y="71.9">R37</text>
<text x="197.9" y="67.7">-15V</text>
<text x="58.1" y="76.7" transform="rotate(-90 58.1 76.7)">15k</text>
<text x="60.4" y="76.3" transform="rotate(-90 60.4 76.3)">R8</text>
<text x="65.1" y="75.3" transform="rotate(-90 65.1 75.3)">2</text>
<text x="104.1" y="77.1">SAMPLE_2</text>
<text x="121.5" y="73.2" transform="rotate(-90 121.5 73.2)">C15</text>
<text x="123.8" y="73.2" transform="rotate(-90 123.8 73.2)">1n</text>
<text x="128.9" y="74.2" transform="rotate(-90 128.9 74.2)">D6</text>
<text x="131.2" y="73.8" transform="rotate(-90 131.2 73.8)">1N4148</text>
<text x="136.5" y="74.3" transform="rotate(-90 136.5 74.3)">R26</text>
<text x="138.8" y="74.2" transform="rotate(-90 138.8 74.2)">100k</text>
<text x="144.3" y="76.1">8</text>
<text x="146.2" y="72">+</text>
<text x="157" y="73.6">9</text>
<text x="170.2" y="73.6">HOLD</text>
<text x="183.9" y="74.2">10k</text>
<text x="195.1" y="76.1">2</text>
<text x="199.1" y="73.8" transform="rotate(-90 199.1 73.8)">4</text>
<text x="201.6" y="74.4" transform="rotate(-90 201.6 74.4)">1</text>
<text x="204.1" y="75" transform="rotate(-90 204.1 75)">5</text>
<text x="207.4" y="75.7">LM741</text>
<text x="208.5" y="73.2">U7</text>
<text x="247.3" y="74.4">R51</text>
<text x="247.4" y="76.8">3k3</text>
<text x="45.9" y="82.1">R1</text>
<text x="61.7" y="82.8">GND</text>
<text x="83.5" y="82.1">R18</text>
<text x="97" y="78.9">GND</text>
<text x="98.7" y="83.9" transform="rotate(-90 98.7 83.9)">3</text>
<text x="118.9" y="80.9">R23</text>
<text x="119.1" y="83.2">100k</text>
<text x="127.8" y="80.9">R24</text>
<text x="127.9" y="83.2">33k</text>
<text x="143.1" y="80.9">R29</text>
<text x="143.1" y="83.2">4M7</text>
<text x="150.4" y="82.2">LM3900</text>
<text x="151.9" y="79.7">U2C</text>
<text x="195.1" y="81.2">3</text>
<text x="197" y="82.2">+</text>
<text x="200" y="82.7" transform="rotate(-90 200 82.7)">V+</text>
<text x="207.8" y="78.7">6</text>
<text x="258.6" y="79.6">COUPLER_HOT</text>
<text x="10.4" y="85.9">B</text>
<text x="22.9" y="87.2">RATE_1</text>
<text x="45.3" y="84.4">2M7</text>
<text x="52.8" y="84.1">GND</text>
<text x="83.4" y="84.4">1M5</text>
<text x="95.4" y="86.3">2</text>
<text x="101" y="86">RV1</text>
<text x="101.2" y="88.3">25k</text>
<text x="183.8" y="84.8">R38</text>
<text x="183.9" y="87.3">10k</text>
<text x="199.1" y="85.2" transform="rotate(-90 199.1 85.2)">7</text>
<text x="204.1" y="89.8">C21</text>
<text x="237.2" y="84.7">D8</text>
<text x="237.6" y="87">1N4148</text>
<text x="285.4" y="85.9">B</text>
<text x="73.3" y="93.5">R16</text>
<text x="73.5" y="95.8">33k</text>
<text x="96.8" y="95.3">-15V</text>
<text x="98.7" y="90.3" transform="rotate(-90 98.7 90.3)">1</text>
<text x="115" y="90.4">GND</text>
<text x="123.5" y="90.3">-15V</text>
<text x="139.1" y="90.4">GND</text>
<text x="196.9" y="91.5">+15V</text>
<text x="203.7" y="92.1">100p</text>
<text x="258.6" y="91.1">LED</text>
<text x="97.4" y="100.7">+15V</text>
<text x="126.6" y="100.7">+15V</text>
<text x="238.4" y="97" transform="rotate(-90 238.4 97)">3k3</text>
<text x="240.7" y="97.1" transform="rotate(-90 240.7 97.1)">R46</text>
<text x="258.6" y="101.2">COUPLER_5V</text>
<text x="98.7" y="106.8" transform="rotate(-90 98.7 106.8)">7</text>
<text x="101.3" y="107.4" transform="rotate(-90 101.3 107.4)">5</text>
<text x="177.4" y="105">OUT_2</text>
<text x="56.8" y="110">R12</text>
<text x="56.9" y="112.3">33k</text>
<text x="70.8" y="110.3">D2</text>
<text x="71.3" y="112.6">1N4148</text>
<text x="82.2" y="110.1">D4</text>
<text x="82.7" y="112.4">1N4148</text>
<text x="94.8" y="109.1">2</text>
<text x="99.7" y="110.5" transform="rotate(-90 99.7 110.5)">V+</text>
<text x="102.2" y="113.8" transform="rotate(-90 102.2 113.8)">BIAS</text>
<text x="107.5" y="111.7">6</text>
<text x="122.8" y="113.6">3</text>
<text x="129.9" y="108.7" transform="rotate(-90 129.9 108.7)">1</text>
<text x="130.8" y="111.6">Q4</text>
<text x="131" y="113.9">J201</text>
<text x="147" y="108.9" transform="rotate(-90 147 108.9)">820k</text>
<text x="149.3" y="108.6" transform="rotate(-90 149.3 108.6)">R31</text>
<text x="153" y="110.6">LM3900</text>
<text x="154.5" y="108.3">U3A</text>
<text x="169.8" y="112.5">R35</text>
<text x="224.4" y="112.5">R45</text>
<text x="238.4" y="108.4" transform="rotate(-90 238.4 108.4)">3k3</text>
<text x="240.7" y="108.6" transform="rotate(-90 240.7 108.6)">R47</text>
<text x="27.2" y="115.2">IN_2</text>
<text x="94.8" y="114.2">3</text>
<text x="96.6" y="115.2">+</text>
<text x="98.7" y="118.2" transform="rotate(-90 98.7 118.2)">4</text>
<text x="104.7" y="116.5">CA3080</text>
<text x="106.8" y="119.1">U6</text>
<text x="117.5" y="117.9">C14</text>
<text x="129.9" y="116.3" transform="rotate(-90 129.9 116.3)">2</text>
<text x="149.4" y="119.3">1</text>
<text x="149.4" y="114.2">6</text>
<text x="162.1" y="116.8">5</text>
<text x="170" y="114.9">330</text>
<text x="197.7" y="118.5">+15V</text>
<text x="224.4" y="114.9">2M2</text>
<text x="233.1" y="115.8">GND</text>
<text x="51.5" y="120.3">R6</text>
<text x="51.7" y="122.6">33k</text>
<text x="79.5" y="125">U3B</text>
<text x="96.8" y="124.6">-15V</text>
<text x="117.7" y="120.2">220n</text>
<text x="138.1" y="122.9">R28</text>
<text x="138.5" y="125.4">1M</text>
<text x="151.3" y="120.3">+</text>
<text x="204.1" y="124">R43</text>
<text x="222.8" y="124.8">LM3900</text>
<text x="224.3" y="122.4">U3C</text>
<text x="25.2" y="131.7">VC_2</text>
<text x="47.7" y="129.8">GND</text>
<text x="60.5" y="128.8">2M7</text>
<text x="60.6" y="126.5">R14</text>
<text x="74.4" y="130.7">2</text>
<text x="76.3" y="131.7">+</text>
<text x="78.1" y="127.3">LM3900</text>
<text x="93.6" y="129.1">R22</text>
<text x="93.8" y="131.4">15k</text>
<text x="112.5" y="127.3">GND</text>
<text x="194.9" y="131.4">470k</text>
<text x="195.2" y="129.1">R41</text>
<text x="204.5" y="126.3">1M</text>
<text x="218.7" y="128.2">13</text>
<text x="221.1" y="129.2">+</text>
<text x="231.9" y="130.7">9</text>
<text x="238.4" y="126.5">R49</text>
<text x="238.6" y="128.8">3k3</text>
<text x="258.6" y="131.7">CYCLE_2</text>
<text x="10.4" y="135.9">C</text>
<text x="60.4" y="137.3" transform="rotate(-90 60.4 137.3)">R9</text>
<text x="74.4" y="135.8">3</text>
<text x="87.1" y="133.3">4</text>
<text x="107.4" y="135">+5V</text>
<text x="115.2" y="134.5">10</text>
<text x="115.7" y="137.1">8</text>
<text x="124.6" y="137.1">7</text>
<text x="124.6" y="134.5">9</text>
<text x="130.3" y="137.8">GND</text>
<text x="130.7" y="136">+5V</text>
<text x="136.9" y="133">Conn_01x12_Female</text>
<text x="146.3" y="135.6">J2</text>
<text x="157.2" y="133">Conn_01x09_Female</text>
<text x="162.8" y="135.6">J3</text>
<text x="219.2" y="133.3">8</text>
<text x="285.4" y="135.9">C</text>
<text x="47.1" y="143">R4</text>
<text x="58.1" y="138.1" transform="rotate(-90 58.1 138.1)">100k</text>
<text x="62.3" y="142.3">Q2</text>
<text x="83.5" y="143">R19</text>
<text x="106.3" y="142.6">+15V</text>
<text x="107.1" y="140.8">GND</text>
<text x="107.1" y="138.2">GND</text>
<text x="115.7" y="142.2">4</text>
<text x="115.7" y="139.6">6</text>
<text x="124.6" y="142.2">3</text>
<text x="124.6" y="139.6">5</text>
<text x="130.3" y="140.4">GND</text>
<text x="130.8" y="143.6">+15V</text>
<text x="139.1" y="141.8">-15V</text>
<text x="140.3" y="139.4">GND</text>
<text x="150" y="138.3">1</text>
<text x="150" y="140.9">2</text>
<text x="150" y="143.4">3</text>
<text x="162" y="141.9">LED</text>
<text x="167.8" y="140.9">1</text>
<text x="167.8" y="143.4">2</text>
<text x="201.4" y="143.9">U4A</text>
<text x="262.5" y="140.6">LED_2_a</text>
<text x="26.7" y="147.2">HOLD</text>
<text x="46.8" y="145.3">33k</text>
<text x="52.8" y="145.1">GND</text>
<text x="59.2" y="149.2">1</text>
<text x="60.3" y="144.6">PN4250</text>
<text x="66.8" y="149.2">3</text>
<text x="83.6" y="145.3">82k</text>
<text x="106.6" y="145.2">-15V</text>
<text x="115.7" y="144.7">2</text>
<text x="115.9" y="148.8">IDC Header</text>
<text x="124.6" y="144.7">1</text>
<text x="131" y="146.1">-15V</text>
<text x="142.1" y="146.9">OUT_1</text>
<text x="143.3" y="149.5">VC_1</text>
<text x="144" y="144.4">IN_1</text>
<text x="150" y="146">4</text>
<text x="150" y="148.5">5</text>
<text x="156.2" y="144.4">SAMPLE_2</text>
<text x="159.8" y="146.9">OUT_2</text>
<text x="161.8" y="149.5">IN_2</text>
<text x="167.8" y="146">3</text>
<text x="167.8" y="148.5">4</text>
<text x="196.4" y="149.8">2</text>
<text x="200.7" y="146.2">TL072</text>
<text x="224.8" y="148.7">TL072</text>
<text x="225.6" y="146.4">U4B</text>
<text x="242" y="148.4">C23</text>
<text x="58.1" y="154.1" transform="rotate(-90 58.1 154.1)">15k</text>
<text x="60.4" y="154.3" transform="rotate(-90 60.4 154.3)">R10</text>
<text x="65.1" y="152.8" transform="rotate(-90 65.1 152.8)">2</text>
<text x="119.7" y="151.1">J1</text>
<text x="139.8" y="154.6">CYCLE_1</text>
<text x="141" y="152">RATE_1</text>
<text x="150" y="151">6</text>
<text x="150" y="153.6">7</text>
<text x="158.7" y="154.6">RATE_2</text>
<text x="161.1" y="152">VC_2</text>
<text x="167.8" y="151">5</text>
<text x="167.8" y="153.6">6</text>
<text x="187.6" y="150.6">R39</text>
<text x="187.8" y="153">10k</text>
<text x="196.4" y="154.9">3</text>
<text x="198.2" y="155.8">+</text>
<text x="209.1" y="152.3">1</text>
<text x="220.5" y="152.3">6</text>
<text x="233.2" y="154.9">7</text>
<text x="242" y="150.7">47p</text>
<text x="248.6" y="150.6">R52</text>
<text x="248.7" y="153">100</text>
<text x="262.5" y="155.8">LED_2_b</text>
<text x="45.3" y="161.8">2M7</text>
<text x="45.9" y="159.5">R2</text>
<text x="52.8" y="161.6">GND</text>
<text x="61.7" y="160.3">GND</text>
<text x="83.4" y="161.8">1M5</text>
<text x="83.5" y="159.5">R20</text>
<text x="97" y="156.4">GND</text>
<text x="98.7" y="161.4" transform="rotate(-90 98.7 161.4)">3</text>
<text x="110.2" y="159.5">PWR_FLAG</text>
<text x="120.6" y="156.1">Power</text>
<text x="127" y="160.1">+15V</text>
<text x="140.3" y="159.6">LED_1_a</text>
<text x="140.8" y="157.1">HOLD_1</text>
<text x="149.5" y="161.2">10</text>
<text x="150" y="156.1">8</text>
<text x="150" y="158.7">9</text>
<text x="157.6" y="157.1">CYCLE_2</text>
<text x="158.1" y="159.6">LED_2_a</text>
<text x="167.8" y="156.1">7</text>
<text x="167.8" y="158.7">8</text>
<text x="167.8" y="161.2">9</text>
<text x="220.5" y="157.4">5</text>
<text x="222.4" y="158.4">+</text>
<text x="24.1" y="164.7">RATE_2</text>
<text x="95.4" y="163.7">2</text>
<text x="98.7" y="167.7" transform="rotate(-90 98.7 167.7)">1</text>
<text x="101" y="163.4">RV2</text>
<text x="101.2" y="165.8">25k</text>
<text x="110.2" y="162.1">PWR_FLAG</text>
<text x="110.2" y="164.6">PWR_FLAG</text>
<text x="126.3" y="164.6">GND</text>
<text x="127.2" y="162.6">-15V</text>
<text x="134.4" y="164.7">COUPLER_HOT</text>
<text x="136" y="167.3">COUPLER_5V</text>
<text x="140.2" y="162.2">LED_1_b</text>
<text x="149.5" y="163.7">11</text>
<text x="149.5" y="166.3">12</text>
<text x="158" y="162.2">LED_2_b</text>
<text x="216.6" y="164.1">GND</text>
<text x="96.8" y="172.8">-15V</text>
<text x="152.4" y="172.6">Mount Connection</text>
<text x="14.9" y="178.2">+15V</text>
<text x="10.4" y="185.9">D</text>
<text x="31.2" y="181.4">C1</text>
<text x="31.3" y="183.7">10u</text>
<text x="45.1" y="181.4">C3</text>
<text x="45.3" y="183.7">0.1u</text>
<text x="57.8" y="181.4">C5</text>
<text x="58" y="183.7">0.1u</text>
<text x="64.4" y="180.4" transform="rotate(-90 64.4 180.4)">8</text>
<text x="65.4" y="184.2" transform="rotate(-90 65.4 184.2)">V+</text>
<text x="66.5" y="185.2">U1C</text>
<text x="75.5" y="181.4">C7</text>
<text x="75.7" y="183.7">0.1u</text>
<text x="80.9" y="180.4" transform="rotate(-90 80.9 180.4)">8</text>
<text x="81.9" y="184.2" transform="rotate(-90 81.9 184.2)">V+</text>
<text x="83" y="185.2">U4C</text>
<text x="92" y="181.4">C9</text>
<text x="92.3" y="183.7">0.1u</text>
<text x="97.5" y="180.9" transform="rotate(-90 97.5 180.9)">14</text>
<text x="98.4" y="184.2" transform="rotate(-90 98.4 184.2)">V+</text>
<text x="99.5" y="185.2">U2E</text>
<text x="111.2" y="181.4">C11</text>
<text x="111.3" y="183.7">0.1u</text>
<text x="119" y="180.9" transform="rotate(-90 119 180.9)">14</text>
<text x="120" y="184.2" transform="rotate(-90 120 184.2)">V+</text>
<text x="121.1" y="185.2">U3E</text>
<text x="132.8" y="181.4">C16</text>
<text x="132.9" y="183.7">0.1u</text>
<text x="146.7" y="181.4">C18</text>
<text x="146.9" y="183.7">0.1u</text>
<text x="285.4" y="185.9">D</text>
<text x="19" y="187.8" transform="rotate(-90 19 187.8)">GND</text>
<text x="31.2" y="189">C2</text>
<text x="31.3" y="191.3">10u</text>
<text x="39" y="189.5" transform="rotate(-90 39 189.5)">CA3080</text>
<text x="45.1" y="189">C4</text>
<text x="45.3" y="191.3">0.1u</text>
<text x="51.7" y="189.5" transform="rotate(-90 51.7 189.5)">CA3080</text>
<text x="57.8" y="189">C6</text>
<text x="58" y="191.3">0.1u</text>
<text x="64.4" y="191.9" transform="rotate(-90 64.4 191.9)">4</text>
<text x="66.6" y="187.5">TL072</text>
<text x="75.5" y="189">C8</text>
<text x="75.7" y="191.3">0.1u</text>
<text x="80.9" y="191.9" transform="rotate(-90 80.9 191.9)">4</text>
<text x="83.1" y="187.5">TL072</text>
<text x="92.1" y="189">C10</text>
<text x="92.3" y="191.3">0.1u</text>
<text x="97.5" y="191.9" transform="rotate(-90 97.5 191.9)">7</text>
<text x="99.8" y="187.5">LM3900</text>
<text x="111.2" y="189">C12</text>
<text x="111.3" y="191.3">0.1u</text>
<text x="119" y="191.9" transform="rotate(-90 119 191.9)">7</text>
<text x="121.4" y="187.5">LM3900</text>
<text x="132.8" y="189">C17</text>
<text x="132.9" y="191.3">0.1u</text>
<text x="139.4" y="189.5" transform="rotate(-90 139.4 189.5)">LM741</text>
<text x="146.7" y="189">C19</text>
<text x="146.9" y="191.3">0.1u</text>
<text x="13.8" y="193.4">-15V</text>
<text x="35" y="199.9">1</text>
<text x="85" y="199.9">2</text>
<text x="135" y="199.9">3</text>
<text x="185" y="199.9">4</text>
<text x="235" y="199.9">5</text>
<text x="285" y="199.9">6</text>
</g>
<g font-size=".7">
<text x="202.2" y="78.5" transform="rotate(-90 202.2 78.5)">NULL</text>
<text x="204.7" y="79.7" transform="rotate(-90 204.7 79.7)">NULL</text>
</g>
</svg>
